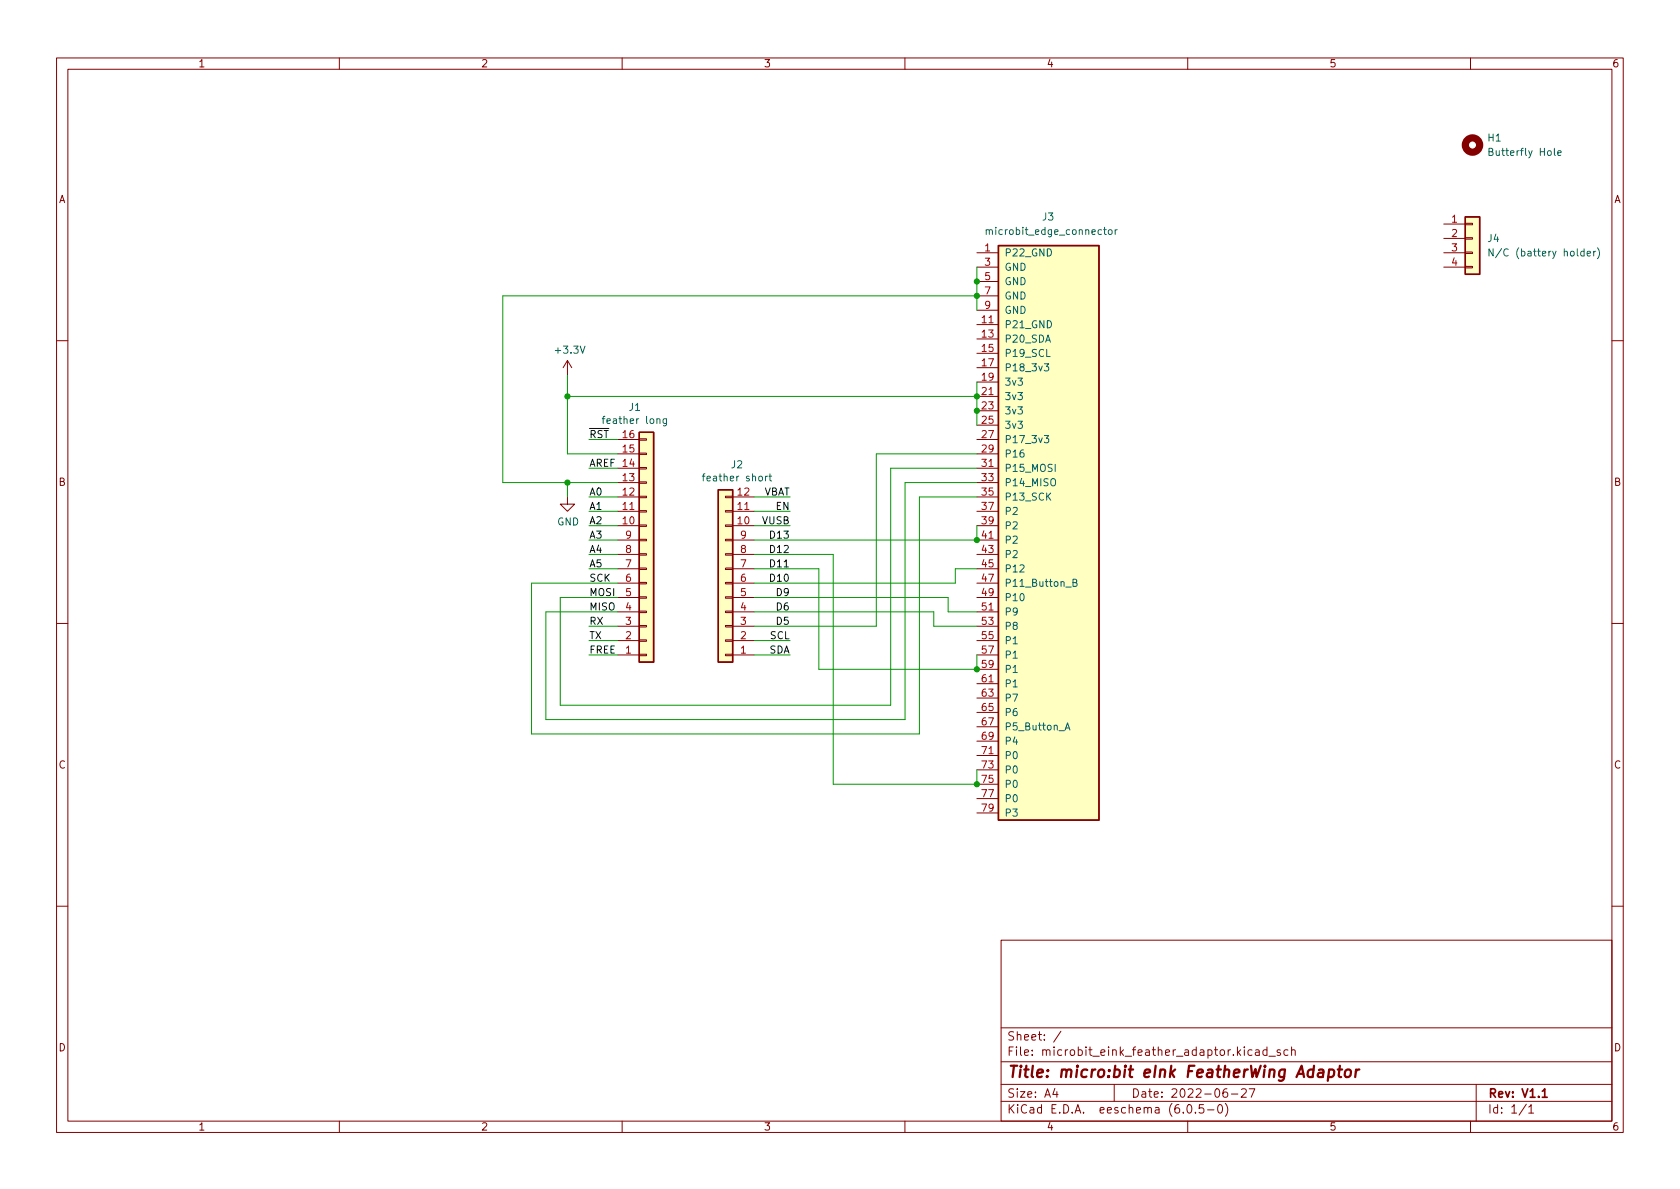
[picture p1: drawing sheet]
<svg xmlns="http://www.w3.org/2000/svg" width="297mm" height="210mm" viewBox="0 0 297 210" stroke-linecap="round" stroke-linejoin="round" font-family="sans-serif">
<g fill="none" stroke="#840000" stroke-width=".18">
<path d="M10 10.2h277v190.1h-277zM12 12.2h273v186.1h-273zM60 10.2v2M110 10.2v2M160 10.2v2M210 10.2v2M260 10.2v2M255.3 39.6h3.8M259.1 39.5h1.2v.2h-1.2zM172.7 44.7h3.8M172.7 47.2h3.8M172.7 57.4h3.8"/>
<path d="M172.7 59.9h3.8M172.7 49.8h3.8M172.7 52.3h3.8M172.7 54.9h3.8M255.3 42.2h3.8M255.3 44.7h3.8M255.3 47.2h3.8M259.1 47.1h1.2v.3h-1.2zM259.1 44.6h1.2v.2h-1.2zM259.1 42h1.2v.3h-1.2zM10 60.2h2M100.3 63.7l-.7 1.3"/>
<path d="M100.3 63.7v2.6M100.3 63.7l.8 1.3M109.2 77.7h3.8M113 77.6h1.3v.2h-1.3zM172.7 62.5h3.8M172.7 65h3.8M172.7 67.6h3.8M172.7 70.1h3.8M172.7 72.6h3.8M172.7 75.2h3.8M172.7 77.7h3.8M285 60.2h2"/>
<path d="M100.3 87.9v1.2h1.3l-1.3 1.3-1.2-1.3h1.2M109.2 80.3h3.8M109.2 82.8h3.8M109.2 85.3h3.8M109.2 87.9h3.8M109.2 90.4h3.8M109.2 93h3.8M109.2 95.5h3.8M109.2 98h3.8M113 80.1h1.3v.3h-1.3zM113 82.7h1.3v.2h-1.3zM113 85.2h1.3v.3h-1.3z"/>
<path d="M113 87.8h1.3v.2h-1.3zM113 90.3h1.3v.2h-1.3zM113 92.8h1.3v.3h-1.3zM113 95.4h1.3v.2h-1.3zM113 97.9h1.3v.3h-1.3zM128.3 87.8h1.2v.2h-1.2zM128.3 90.3h1.2v.2h-1.2zM128.3 92.8h1.2v.3h-1.2zM128.3 95.4h1.2v.2h-1.2zM128.3 97.9h1.2v.3h-1.2zM129.5 87.9h3.8M129.5 90.4h3.8"/>
<path d="M129.5 93h3.8M129.5 95.5h3.8M129.5 98h3.8M172.7 80.3h3.8M172.7 82.8h3.8M172.7 85.3h3.8M172.7 87.9h3.8M172.7 90.4h3.8M172.7 93h3.8M172.7 95.5h3.8M172.7 98h3.8M10 110.2h2"/>
<path d="M109.2 100.6h3.8M109.2 103.1h3.8M109.2 105.7h3.8M109.2 108.2h3.8M109.2 110.7h3.8M109.2 113.3h3.8M109.2 115.8h3.8M113 100.5h1.3v.2h-1.3zM113 103h1.3v.2h-1.3zM113 105.5h1.3v.3h-1.3zM113 108.1h1.3v.2h-1.3zM113 110.6h1.3v.3h-1.3z"/>
<path d="M113 113.2h1.3v.2h-1.3zM113 115.7h1.3v.2h-1.3zM128.3 100.5h1.2v.2h-1.2zM128.3 103h1.2v.2h-1.2zM128.3 105.5h1.2v.3h-1.2zM128.3 108.1h1.2v.2h-1.2zM128.3 110.6h1.2v.3h-1.2zM128.3 113.2h1.2v.2h-1.2zM128.3 115.7h1.2v.2h-1.2zM129.5 100.6h3.8M129.5 103.1h3.8M129.5 105.7h3.8"/>
<path d="M129.5 108.2h3.8M129.5 110.7h3.8M129.5 113.3h3.8M129.5 115.8h3.8M172.7 100.6h3.8M172.7 103.1h3.8M172.7 105.7h3.8M172.7 108.2h3.8M172.7 110.7h3.8M172.7 113.3h3.8M172.7 115.8h3.8M172.7 118.4h3.8"/>
<path d="M285 110.2h2M172.7 120.9h3.8M172.7 123.4h3.8M172.7 126h3.8M172.7 128.5h3.8M172.7 131.1h3.8M172.7 133.6h3.8M172.7 136.1h3.8M172.7 138.7h3.8M172.7 141.2h3.8M172.7 143.8h3.8M10 160.2h2"/>
<path d="M177 166.3h108v32h-108zM285 160.2h2M60 198.3v2M110 198.3v2M160 198.3v2M177 194.8h108M177 191.8h108M177 187.8h108M177 181.8h108M186.5 192.5l-.4 1h1M186.9 193v1M187.6 182.4l-1.3 1.9"/>
<path d="M197 191.8v3M210 198.3v2M210.1 195.4l.1-.1a.81 .81 0 0 1 .6 .7 .81 .81 0 0 1-.3 .8h-.1a.81 .81 0 0 1-.6-.6 .81 .81 0 0 1 .3-.8zM211.4 196.7v.1M212.8 195.3h-.7l-.1 .7 .2-.1 .5 .1 .2 .2-.1 .5-.2 .1-.6-.1M213.5 196.3h1.1M215.5 195.4l.1-.1a.81 .81 0 0 1 .6 .7 .81 .81 0 0 1-.3 .8h-.1a.81 .81 0 0 1-.6-.6 .81 .81 0 0 1 .3-.8zM216.6 195.1a1.72 1.72 0 0 1 0 2.3M216.9 192.5a.59 .59 0 0 0-.7 .7v.5l.2 .3h.4l.2-.1 .1-.5-.2-.2-.4-.1-.3 .3M217.7 193.5h1.2M219.5 192.7l.6-.2 .2 .2 .1 .3-1 1h1M220.9 192.5h1l-.7 1.5"/>
<path d="M221.4 185.7l-.5-.1-.3 .3v.4l.2 .3h.6M222 185.7h.6v.9M222.6 186l-.5 .1a.29 .29 0 0 0-.2 .2 .29 .29 0 0 0 .2 .3h.5M224 185.7l-.4-.1-.3 .3v.4l.1 .3h.6M224 185.1v1.5M224.4 186.8h1.1M226.4 185.7l-.4-.1-.2 .2 .1 .3 .5 .1v.4h-.6M227.7 185.7l-.4-.1-.3 .3v.4l.1 .3h.6M228.4 185.8l.2-.2 .3 .1 .1 .9M228.4 185.1v1.5M260 198.3v2M261 191.8v6.5"/>
<path d="M269.9 195.3l-1.3 1.9M270.3 195.8l.4-.5v1.5M270.3 196.8h.9"/>
</g>
<path d="M272.7 193l.4-.5v1.5M272.7 194h.9" fill="none" stroke="#840000" stroke-width=".3"/>
<path d="M235 189.2l.2-.1 .6 .1 .1 .3-.1 .6a.66 .66 0 0 1-.9 .3M235 189.1l-.2 2M236.5 189.1h.8M236.9 188.5l-.2 1.7 .1 .2 .3 .1M237.9 189.3a.52 .52 0 0 1 .6-.2 .52 .52 0 0 1 .4 .4l-.1 .6a.55 .55 0 0 1-.5 .4 .55 .55 0 0 1-.5-.4zM239.8 189.1l-.2 1.4M240.3 189.1l-.3 .1-.3 .3" fill="none" stroke="#840000" stroke-width=".4"/>
<circle cx="260.4" cy="25.6" r="1.27" fill="none" stroke="#840000" stroke-width="1.3"/>
<g fill="none" stroke="#006464" stroke-width=".18">
<path d="M263.3 26.8h.5l.1-.2v-.3l-.6-.1v1.3h.5l.1-.1 .1-.3-.3-.3M274.8 26.2v1.1l.2 .2M275.4 27.1l.6-.2v-.2l-.4-.1-.2 .2 .1 .6h.5M174.4 40.7l.2-.1 .3 .1v.8M174.4 40.6v.9M195.1 40.6h.5M195.3 40.2v1.1l.3 .2M196 40.7l.2-.1 .4 .1v.5l-.1 .2-.3 .1-.2-.2zM197.2 40.6v.9M197.5 40.6l-.3 .3M264 44v1.3l-.7-1.3v1.3M280.6 44.8l.6-.1v-.2l-.4-.1-.2 .2 .1 .6h.5"/>
<path d="M281.8 44.4v.9M282.1 44.4l-.3 .3M282.4 43.8a1.46 1.46 0 0 1 0 2M106.5 74h.5M117.8 74v1.1l-.2 .2h-.3M117.8 74.1l-.3-.1-.3 .3 .2 .5h.4M184.6 64.3h.8l-.4 .5 .4 .1v.6l-.2 .1-.6-.1M184.6 77h.8l-.4 .5 .4 .1v.6l-.2 .1-.6-.1M124.2 84.2h.4M135.7 84.2l-.3 .2M136 84.2h.4M136.1 83.8v1.1l.3 .1"/>
<path d="M189.7 103h.6l.1-.2-.1-.3-.6-.1v1.3h.5l.2-.1v-.3l-.3-.3M188.3 129.1l.4-1.3 .5 1.3M188.4 128.7h.7"/>
</g>
<g fill="#ffffc2" stroke="#ffffc2" stroke-width=".18">
<path d="M259.1 38.3h2.5v10.2h-2.5z"/>
<path d="M176.5 43.4h17.8v101.6h-17.8z"/>
<path d="M127 86.6h2.5v30.5h-2.5z"/>
<path d="M113 76.4h2.6v40.7h-2.6z"/>
</g>
<path d="M259.1 38.3h2.5v10.2h-2.5zM176.5 43.4h17.8v101.6h-17.8zM113 76.4h2.6v40.7h-2.6zM127 86.6h2.5v30.5h-2.5z" fill="none" stroke="#840000" stroke-width=".25"/>
<g fill="none" stroke="#009600" stroke-width=".18">
<path d="M172.7 47.2v7.7M172.7 52.3h-83.8v33h20.3M100.3 66.3v14h8.9M100.3 70.1h72.4M104.1 77.7h5.1M172.7 67.6v7.6M100.3 85.3v2.6M104.1 82.8h5.1M104.1 90.4h5.1M104.1 95.5h5.1M104.1 87.9h5.1M104.1 93h5.1"/>
<path d="M104.1 98h5.1M133.3 98h14v40.7h25.4v-2.6M133.3 90.4h6.4M133.3 87.9h6.4M133.3 93h6.4M172.7 93v2.5h-39.4M172.7 87.9h-10.1v41.9h-68.6v-26.7h15.2M172.7 85.3h-12.7v41.9h-63.5v-19h12.7M172.7 80.3h-17.8v30.4h-21.6M172.7 82.8h-15.2v41.9h-58.4v-19h10.1M104.1 110.7h5.1M104.1 115.8h5.1"/>
<path d="M104.1 113.3h5.1M104.1 100.6h5.1M133.3 100.6h11.5v17.8h27.9v-2.6M133.3 108.2h31.8v2.5h7.6M133.3 115.8h6.4M133.3 113.3h6.4M133.3 105.7h34.3v2.5h5.1M172.7 100.6h-3.8v2.5h-35.6"/>
</g>
<g fill="#009600" stroke="#009600" stroke-width=".18">
<circle cx="172.7" cy="52.3" r=".46"/>
<circle cx="172.7" cy="70.1" r=".46"/>
<circle cx="172.7" cy="72.6" r=".46"/>
<circle cx="172.7" cy="95.5" r=".46"/>
<circle cx="172.7" cy="49.8" r=".46"/>
<circle cx="172.7" cy="138.7" r=".46"/>
<circle cx="100.3" cy="70.1" r=".46"/>
<circle cx="100.3" cy="85.3" r=".46"/>
<circle cx="172.7" cy="118.4" r=".46"/>
</g>
<text font-size="2.8" fill="#840000" x="178" y="190.6">Title: micro:bit eInk FeatherWing Adaptor</text>
<g font-size="2.1" fill="#840000">
<text x="178" y="184">Sheet: /</text>
<text x="178" y="186.7">File: microbit_eink_feather_adaptor.kicad_sch</text>
<text x="178" y="196.9">KiCad E.D.A. eeschema (6.0.5-0)</text>
<text x="178" y="194.1">Size: A4</text>
<text x="200" y="194.1">Date: 2022-06-27</text>
<text x="263" y="194.1">Rev: V1.1</text>
<text x="263" y="196.9">Id: 1/1</text>
</g>
<g font-size="1.8" fill="#840000">
<text x="35" y="11.9">1</text>
<text x="85" y="11.9">2</text>
<text x="135" y="11.9">3</text>
<text x="185" y="11.9">4</text>
<text x="235" y="11.9">5</text>
<text x="285" y="11.9">6</text>
<text x="10.3" y="35.9">A</text>
<text x="285.3" y="35.9">A</text>
<text x="10.3" y="85.9">B</text>
<text x="285.3" y="85.9">B</text>
<text x="10.3" y="135.9">C</text>
<text x="285.3" y="135.9">C</text>
<text x="10.3" y="185.9">D</text>
<text x="285.3" y="185.9">D</text>
<text x="35" y="199.9">1</text>
<text x="85" y="199.9">2</text>
<text x="135" y="199.9">3</text>
<text x="185" y="199.9">4</text>
<text x="235" y="199.9">5</text>
<text x="285" y="199.9">6</text>
</g>
<g font-size="1.8" fill="#006464">
<text x="263.1" y="25">H1</text>
<text x="263.8" y="27.6">Butterfly Hole</text>
<text x="175.1" y="41.5">microbit_edge_connector</text>
<text x="184.3" y="39">J3</text>
<text x="177.5" y="45.3">P22_GND</text>
<text x="177.5" y="47.9">GND</text>
<text x="263.1" y="42.8">J4</text>
<text x="264.8" y="45.3">N/C (battery holder)</text>
<text x="177.5" y="50.4">GND</text>
<text x="177.5" y="53">GND</text>
<text x="177.5" y="58">P21_GND</text>
<text x="177.5" y="55.5">GND</text>
<text x="98.4" y="62.5">+3.3V</text>
<text x="177.5" y="60.6">P20_SDA</text>
<text x="177.5" y="63.1">P19_SCL</text>
<text x="177.5" y="65.7">P18_3v3</text>
<text x="177.5" y="68.2">3v3</text>
<text x="177.5" y="70.7">3v3</text>
<text x="107.2" y="74.9">feather long</text>
<text x="111.3" y="72.6">J1</text>
<text x="177.5" y="73.3">3v3</text>
<text x="177.5" y="75.8">3v3</text>
<text x="129.3" y="82.8">J2</text>
<text x="177.5" y="78.4">P17_3v3</text>
<text x="177.5" y="80.9">P16</text>
<text x="177.5" y="83.4">P15_MOSI</text>
<text x="124.9" y="85.1">feather short</text>
<text x="177.5" y="86">P14_MISO</text>
<text x="177.5" y="88.5">P13_SCK</text>
<text x="98.5" y="92.9">GND</text>
<text x="177.5" y="91.1">P2</text>
<text x="177.5" y="93.6">P2</text>
<text x="177.5" y="96.1">P2</text>
<text x="177.5" y="98.7">P2</text>
<text x="177.5" y="101.2">P12</text>
<text x="177.5" y="103.8">P11_Button_B</text>
<text x="177.5" y="106.3">P10</text>
<text x="177.5" y="108.8">P9</text>
<text x="177.5" y="111.4">P8</text>
<text x="177.5" y="113.9">P1</text>
<text x="177.5" y="116.5">P1</text>
<text x="177.5" y="119">P1</text>
<text x="177.5" y="121.5">P1</text>
<text x="177.5" y="124.1">P7</text>
<text x="177.5" y="126.6">P6</text>
<text x="177.5" y="129.2">P5_Button_A</text>
<text x="177.5" y="131.7">P4</text>
<text x="177.5" y="134.2">P0</text>
<text x="177.5" y="136.8">P0</text>
<text x="177.5" y="139.3">P0</text>
<text x="177.5" y="141.9">P0</text>
<text x="177.5" y="144.4">P3</text>
</g>
<g font-size="1.8" fill="#a90000">
<text x="256.7" y="39.4">1</text>
<text x="256.7" y="41.9">2</text>
<text x="174.1" y="44.4">1</text>
<text x="174.1" y="47">3</text>
<text x="256.7" y="44.4">3</text>
<text x="256.7" y="47">4</text>
<text x="174.1" y="49.5">5</text>
<text x="174.1" y="52.1">7</text>
<text x="173.6" y="57.1">11</text>
<text x="173.6" y="59.7">13</text>
<text x="174.1" y="54.6">9</text>
<text x="173.6" y="62.2">15</text>
<text x="173.6" y="64.8">17</text>
<text x="173.6" y="67.3">19</text>
<text x="173.6" y="69.8">21</text>
<text x="173.6" y="72.4">23</text>
<text x="173.6" y="74.9">25</text>
<text x="173.6" y="77.5">27</text>
<text x="110.1" y="82.5">14</text>
<text x="110.1" y="80">15</text>
<text x="173.6" y="80">29</text>
<text x="173.6" y="82.5">31</text>
<text x="110.1" y="87.6">12</text>
<text x="110.1" y="85.1">13</text>
<text x="130.5" y="87.6">12</text>
<text x="173.6" y="85.1">33</text>
<text x="173.6" y="87.6">35</text>
<text x="110.1" y="92.7">10</text>
<text x="110.1" y="90.2">11</text>
<text x="110.6" y="95.2">9</text>
<text x="130.5" y="92.7">10</text>
<text x="130.5" y="90.2">11</text>
<text x="131" y="95.2">9</text>
<text x="173.6" y="90.2">37</text>
<text x="173.6" y="92.7">39</text>
<text x="173.6" y="95.2">41</text>
<text x="110.6" y="100.3">7</text>
<text x="110.6" y="97.8">8</text>
<text x="131" y="100.3">7</text>
<text x="131" y="97.8">8</text>
<text x="173.6" y="97.8">43</text>
<text x="173.6" y="100.3">45</text>
<text x="110.6" y="107.9">4</text>
<text x="110.6" y="105.4">5</text>
<text x="110.6" y="102.9">6</text>
<text x="131" y="107.9">4</text>
<text x="131" y="105.4">5</text>
<text x="131" y="102.9">6</text>
<text x="173.6" y="102.9">47</text>
<text x="173.6" y="105.4">49</text>
<text x="173.6" y="107.9">51</text>
<text x="110.6" y="113">2</text>
<text x="110.6" y="110.5">3</text>
<text x="131" y="113">2</text>
<text x="131" y="110.5">3</text>
<text x="173.6" y="110.5">53</text>
<text x="173.6" y="113">55</text>
<text x="110.6" y="115.6">1</text>
<text x="131" y="115.6">1</text>
<text x="173.6" y="115.6">57</text>
<text x="173.6" y="118.1">59</text>
<text x="173.6" y="120.6">61</text>
<text x="173.6" y="123.2">63</text>
<text x="173.6" y="125.7">65</text>
<text x="173.6" y="128.3">67</text>
<text x="173.6" y="130.8">69</text>
<text x="173.6" y="133.3">71</text>
<text x="173.6" y="135.9">73</text>
<text x="173.6" y="138.4">75</text>
<text x="173.6" y="141">77</text>
<text x="173.6" y="143.5">79</text>
</g>
<g font-size="1.8" fill="#0f0f0f">
<text x="104.1" y="77.5">~{RST}16</text>
<text x="104.1" y="82.5">AREF</text>
<text x="104.1" y="87.6">A0</text>
<text x="134.9" y="87.6">VBAT</text>
<text x="104.1" y="90.2">A1</text>
<text x="104.1" y="92.7">A2</text>
<text x="104.1" y="95.2">A3</text>
<text x="134.8" y="92.7">VUSB</text>
<text x="136.5" y="95.2">D13</text>
<text x="137.2" y="90.2">EN</text>
<text x="104.1" y="100.3">A5</text>
<text x="104.1" y="97.8">A4</text>
<text x="136.5" y="97.8">D12</text>
<text x="136.5" y="100.3">D11</text>
<text x="104.1" y="102.9">SCK</text>
<text x="104.1" y="105.4">MOSI</text>
<text x="104.1" y="107.9">MISO</text>
<text x="136.5" y="102.9">D10</text>
<text x="137.4" y="107.9">D6</text>
<text x="137.4" y="105.4">D9</text>
<text x="104.1" y="113">TX</text>
<text x="104.1" y="110.5">RX</text>
<text x="136.2" y="113">SCL</text>
<text x="137.4" y="110.5">D5</text>
<text x="104.1" y="115.6">FREE</text>
<text x="136" y="115.6">SDA</text>
</g>
</svg>
